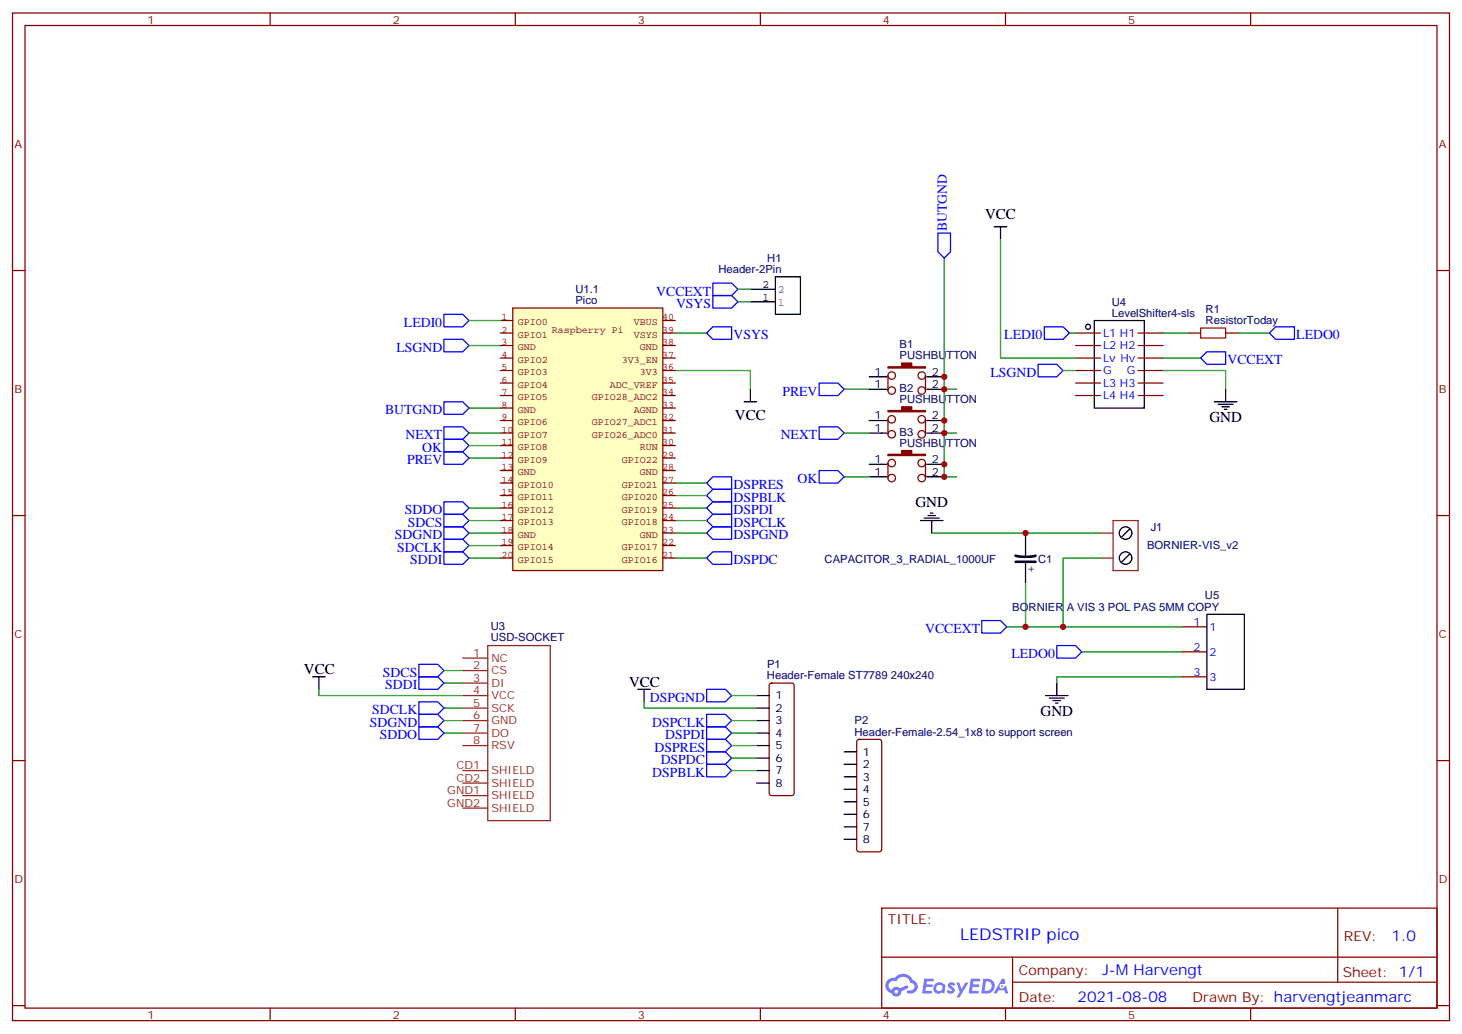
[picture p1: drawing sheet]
<svg xmlns="http://www.w3.org/2000/svg" width="412mm" height="292mm" viewBox="0 0 412 292" stroke-linecap="round" stroke-linejoin="round" font-family="sans-serif">
<g fill="none" stroke="#870000" stroke-width=".35">
<path d="M3.5 3.7h405.4v284.3h-405.4zM7.1 7.2h398.2v277.3h-398.2zM76.2 3.7v3.5M145.3 3.7v3.5M214.5 3.7v3.5M283.6 3.7v3.5M352.8 3.7v3.5M3.5 76.3h3.6M405.3 76.3h3.6M3.5 145.5h3.6M405.3 145.5h3.6M3.5 214.6h3.6"/>
<path d="M405.3 214.6h3.6M248.7 256.3h156.6v28.2h-156.6zM377.3 256.3v20.9M248.7 270.1h156.5M285.6 277.2h119.6M285.6 270.1v14.1M3.5 283.8h3.6M76.2 284.5v3.5M145.3 284.5v3.5M214.5 284.5v3.5M283.6 284.5v3.5M352.8 284.5v3.5"/>
<path d="M405.3 283.8h3.6"/>
</g>
<g fill="#5487ff">
<path d="M267.7 277.4a1.22 1.22 0 0 1 1.7 .3l-.4 .6a.47 .47 0 0 0-.3-.4 .47 .47 0 0 0-.5 .2v.1a1.23 1.23 0 0 1 .8 1.9 1.44 1.44 0 0 1-2-.3l.5-.5 .7 .4a.29 .29 0 0 0 .3-.2 .29 .29 0 0 0-.2-.4 1.04 1.04 0 0 1-.6-1.7z"/>
<path d="M260.7 276.2h2.4l.3 .2-.2 .5h-1.8l-.1 .9h1.5l.3 .3-.3 .4h-1.6l-.2 1.1 1.7 .1 .2 .3-.2 .3h-2.6z"/>
<path d="M273.8 276.2h2.4l.3 .2-.1 .5h-1.8l-.2 .9h1.6l.3 .3-.4 .4h-1.6l-.1 1.1 1.7 .1 .2 .3-.2 .3h-2.6z"/>
<path d="M282.6 276.2h.7l.3 1.2-.6 .4a.69 .69 0 0 0-1 .2 .69 .69 0 0 0 .4 1 .69 .69 0 0 0 .9-.6l.5-.3 .6 2.2h-.8l-.2-.9h-1.8l-.5 .9h-.8z"/>
<path d="M269.8 277.3h.8l.6 1.8 1.1-1.8h.9l-2.6 4.2h-.8l.9-1.6z"/>
<path d="M277.4 276.2l-.6 4.1h1.3a2.11 2.11 0 0 0 2.5-2.1 2.11 2.11 0 0 0-2.5-2zM278.1 276.9a1.39 1.39 0 0 1 1.7 1.4 1.39 1.39 0 0 1-1.8 1.3h-.3z"/>
<path d="M263.7 277.8a1.54 1.54 0 0 0-.1 2.2 1.54 1.54 0 0 0 2.2 .1l.6 .2 .3-2.3-.2-.2h-.4a1.49 1.49 0 0 0-2.4 0zM264 278.8a.94 .94 0 0 1 1.8 0 .94 .94 0 0 1-1.8 0z"/>
<path d="M250.4 276.6a2.18 2.18 0 0 0 1.1 3.7 1.44 1.44 0 0 0 1.6 .9 1.44 1.44 0 0 0 1.2-1.5l2-1-.5-.7-1.9 .9a1.47 1.47 0 0 0-2.4 .5 1.39 1.39 0 0 1-.7-2 1.39 1.39 0 0 1 2-.4 2.12 2.12 0 0 1 2.2-1.3 2.12 2.12 0 0 1 1.9 1.6 1.14 1.14 0 0 1 1.1 1.5 1.14 1.14 0 0 1-1.7 .7 .43 .43 0 0 0-.5 .4 .43 .43 0 0 0 .4 .4 1.98 1.98 0 0 0 2.5-1.2 1.98 1.98 0 0 0-1.2-2.5 3.1 3.1 0 0 0-5.3-.7l-.9 .1zM252.3 279.9a.55 .55 0 0 1 1.1 0 .55 .55 0 0 1-1.1 0z"/>
<circle cx="282.6" cy="278.3" r=".26"/>
</g>
<g fill="none" stroke="#000" stroke-width=".35">
<path d="M308.7 90.5h14.1v24.6h-14.1zM209.9 113.4h3.5M211.7 109.9v3.5M289.3 150.4v6.4M289.3 158.9v5.6M318.6 156.4l-2.2 2.1M318.6 149.4l-2.2 2.1M88.2 191h3.5M90 191v3.5M179.9 194.5h3.5M181.7 194.5v3.5M213.4 196.3h3.6"/>
<path d="M213.4 199.8h3.6M294.9 196.3h6.4M296 197h4.2M297 197.7h2.2M297.7 198.4h.7M298.1 192.8v3.5M213.4 203.3h3.6M213.4 206.9h3.6M213.4 210.4h3.6M213.4 213.9h3.6M213.4 217.5h3.6M213.4 221h3.6"/>
<circle cx="317.5" cy="150.4" r="1.76"/>
<circle cx="317.5" cy="157.5" r="1.76"/>
</g>
<g fill="none" stroke="#8c2424" stroke-width=".35">
<path d="M310.4 150.4h3.6M310.4 157.5h3.6M314 146.9h7v14.1h-7zM130.5 189.2h7.1M130.5 192.8h7.1M130.5 196.3h7.1M130.5 199.8h7.1M130.5 185.7h7.1M137.6 182.2h17.6v49.4h-17.6zM130.5 203.3h7.1M130.5 210.4h7.1M130.5 206.9h7.1"/>
<path d="M130.5 217.5h7.1M130.5 224.5h7.1M130.5 221h7.1M130.5 228h7.1"/>
</g>
<g fill="none" stroke="#870000" stroke-width=".35">
<path d="M303.4 94h7M303.4 97.5h7M321 94h7.1M321 97.5h7.1M335.1 94h3.6M345.7 94h3.5M303.4 101h7M303.4 104.6h7M303.4 108.1h7M303.4 111.6h7M321 101h7.1M321 104.6h7.1"/>
<path d="M321 108.1h7.1M321 111.6h7.1M217.2 193l.5-.2h5.6l.5 .2 .2 .5v30.3l-.2 .5-.5 .2h-5.6l-.5-.2-.2-.5v-30.3z"/>
</g>
<g fill="none" stroke="#00f" stroke-width=".35">
<path d="M125.2 88.7h5.3l1.8 1.8-1.8 1.7h-5.3zM231.1 108.1h5.3l1.7 1.8-1.7 1.7h-5.3zM125.2 127.5h5.3l1.8 1.8-1.8 1.7h-5.3zM125.2 124h5.3l1.8 1.7-1.8 1.8h-5.3zM125.2 120.4h5.3l1.8 1.8-1.8 1.8h-5.3zM201.1 138.1h5.3v3.5h-5.3l-1.8-1.8zM201.1 134.5h5.3v3.6h-5.3l-1.8-1.8zM231.1 120.4h5.3l1.7 1.8-1.7 1.8h-5.3zM231.1 132.8h5.3l1.7 1.7-1.7 1.8h-5.3zM125.2 145.1h5.3l1.8 1.8-1.8 1.8h-5.3zM125.2 141.6h5.3l1.8 1.8-1.8 1.7h-5.3zM125.2 155.7h5.3l1.8 1.8-1.8 1.7h-5.3z"/>
<path d="M125.2 152.2h5.3l1.8 1.8-1.8 1.7h-5.3zM201.1 141.6h5.3v3.5h-5.3l-1.8-1.7zM201.1 145.1h5.3v3.6h-5.3l-1.8-1.8zM201.1 155.7h5.3v3.5h-5.3l-1.8-1.7zM276.9 175.1h5.3l1.8 1.8-1.8 1.7h-5.3zM118.2 187.5h5.3l1.7 1.7-1.7 1.8h-5.3zM118.2 191h5.3l1.7 1.8-1.7 1.7h-5.3zM118.2 198h5.3l1.7 1.8-1.7 1.8h-5.3zM298.1 182.2h5.3l1.8 1.7-1.8 1.8h-5.3zM118.2 205.1h5.3l1.7 1.8-1.7 1.7h-5.3zM199.3 201.6h5.3l1.8 1.7-1.8 1.8h-5.3zM199.3 205.1h5.3l1.8 1.8-1.8 1.7h-5.3z"/>
<path d="M199.3 208.6h5.3l1.8 1.8-1.8 1.8h-5.3zM199.3 212.2h5.3l1.8 1.7-1.8 1.8h-5.3zM199.3 215.7h5.3l1.8 1.8-1.8 1.7h-5.3z"/>
</g>
<g fill="none" stroke="#008700" stroke-width=".35">
<path d="M132.3 122.2h8.8M132.3 125.7h8.8M132.3 129.3h8.8M190.5 139.8h8.8M190.5 136.3h8.8M132.3 143.4h8.8M132.3 146.9h8.8M132.3 154h8.8M132.3 157.5h8.8M190.5 143.4h8.8M190.5 146.9h8.8M190.5 157.5h8.8"/>
<path d="M310.4 157.5h-10.5v19.4M289.3 164.5v12.4M90 194.5v1.8h40.5M125.2 189.2h5.3M125.2 192.8h5.3M125.2 199.8h5.3M181.7 198v1.8h31.7M305.2 183.9h28.2M333.4 191h-35.3v1.8M125.2 206.9h5.3M206.4 206.9h7M206.4 203.3h7"/>
<path d="M206.4 210.4h7M206.4 213.9h7M206.4 217.5h7"/>
</g>
<path d="M338.7 92.6h7v2.8h-7z" fill="none" stroke="#a10000" stroke-width=".35"/>
<path d="M286.5 156.8a11.6 11.6 0 0 0 5.6 0M286.5 158.5h5.6" fill="none" stroke="#000" stroke-width=".71"/>
<circle cx="306.9" cy="92.2" r=".71" fill="#fff" stroke="#000" stroke-width=".35"/>
<path d="M264.6 65.8h3.5v5.2l-1.8 1.8-1.7-1.8zM125.2 95.7h5.3l1.8 1.8-1.8 1.8h-5.3zM294.6 92.2h5.3l1.7 1.8-1.7 1.7h-5.3zM340.4 99.3h5.3v3.5h-5.3l-1.7-1.8zM359.8 92.2h5.3v3.5h-5.3l-1.7-1.7zM125.2 113.4h5.3l1.8 1.7-1.8 1.8h-5.3zM292.8 102.8h5.3l1.8 1.8-1.8 1.7h-5.3zM125.2 148.7h5.3l1.8 1.7-1.8 1.8h-5.3zM201.1 148.7h5.3v3.5h-5.3l-1.8-1.8zM199.3 194.5h5.3l1.8 1.8-1.8 1.7h-5.3zM118.2 201.6h5.3l1.7 1.7-1.7 1.8h-5.3z" fill="none" stroke="#00f" stroke-width=".35"/>
<g fill="none" stroke="#008700" stroke-width=".35">
<path d="M266.3 72.8v61.7h3.6M282.2 67.5v33.5h21.2M132.3 97.5h8.8M301.6 94h1.8M132.3 115.1h8.8M190.5 104.6h21.2v5.3M238.1 109.9h7.1M266.3 109.9h3.6M299.9 104.6h3.5M328.1 101h10.6M238.1 122.2h7.1M238.1 134.5h7.1"/>
<path d="M266.3 122.2h3.6M262.8 150.4h47.6M284 176.9h49.4M206.4 196.3h7M125.2 203.3h5.3"/>
</g>
<g fill="none" stroke="#000" stroke-width=".35">
<path d="M280.5 64h3.5M282.2 64v3.5M245.2 106.3h4.9M245.2 109.9h4.9M245.2 118.7h4.9M261.4 106.3h4.9M261.4 109.9h4.9M261.4 118.7h4.9M245.2 122.2h4.9M245.2 131h4.9M245.2 134.5h4.9M261.4 122.2h4.9"/>
<path d="M261.4 131h4.9M261.4 134.5h4.9M259.6 146.9h6.4M260.7 146.2h4.2M261.8 145.5h2.1M262.5 144.8h.7M262.8 146.9v3.5M340.4 173.4h10.6v21.1h-10.6zM238.1 212.2h3.6M238.1 215.7h3.6M238.1 219.2h3.6M238.1 222.7h3.6"/>
<path d="M238.1 226.3h3.6M238.1 229.8h3.6M238.1 233.3h3.6M238.1 236.9h3.6"/>
</g>
<g fill="none" stroke="#870000" stroke-width=".35">
<path d="M250.5 106v4.2M250.5 118.3v4.3M261.1 106v4.2M261.1 118.3v4.3M250.5 130.7v4.2M261.1 130.7v4.2M333.4 176.9h7M333.4 183.9h7M333.4 191h7M241.9 208.8l.5-.2h5.6l.5 .2 .2 .5v30.4l-.2 .5-.5 .2h-5.6l-.5-.3-.2-.4v-30.4z"/>
<circle cx="251.5" cy="118.3" r="1.06"/>
<circle cx="251.5" cy="106" r="1.06"/>
<circle cx="251.5" cy="110.2" r="1.06"/>
<circle cx="260" cy="118.3" r="1.06"/>
<circle cx="260" cy="106" r="1.06"/>
<circle cx="260" cy="110.2" r="1.06"/>
<circle cx="251.5" cy="130.7" r="1.06"/>
<circle cx="251.5" cy="122.6" r="1.06"/>
<circle cx="251.5" cy="134.9" r="1.06"/>
<circle cx="260" cy="122.6" r="1.06"/>
<circle cx="260" cy="134.9" r="1.06"/>
<circle cx="260" cy="130.7" r="1.06"/>
</g>
<g fill="#870000" stroke="#870000" stroke-width=".35">
<path d="M250.5 103.5h3.9v-1.1h2.8v1.1h3.9v.4h-10.6z"/>
<path d="M250.5 115.9h3.9v-1.1h2.8v1.1h3.9v.3h-10.6z"/>
<path d="M250.5 128.2h3.9v-1.1h2.8v1.1h3.9v.4h-10.6z"/>
</g>
<path d="M144.6 86.9h42.4v74.1h-42.4z" fill="#ffffc2" stroke="#850000" stroke-width=".35"/>
<g fill="none" stroke="#850000" stroke-width=".35">
<path d="M141.1 90.5h3.5M141.1 94h3.5M141.1 97.5h3.5M187 90.5h3.5M187 94h3.5M187 97.5h3.5M141.1 118.7h3.5M141.1 115.1h3.5M141.1 111.6h3.5M141.1 108.1h3.5M141.1 104.6h3.5M141.1 101h3.5"/>
<path d="M187 118.7h3.5M187 115.1h3.5M187 111.6h3.5M187 108.1h3.5M187 104.6h3.5M187 101h3.5M141.1 122.2h3.5M141.1 125.7h3.5M141.1 129.3h3.5M141.1 132.8h3.5M141.1 136.3h3.5M141.1 139.8h3.5"/>
<path d="M187 122.2h3.5M187 125.7h3.5M187 129.3h3.5M187 132.8h3.5M187 136.3h3.5M187 139.8h3.5M141.1 143.4h3.5M141.1 146.9h3.5M141.1 150.4h3.5M141.1 154h3.5M141.1 157.5h3.5M187 143.4h3.5"/>
<path d="M187 146.9h3.5M187 150.4h3.5M187 154h3.5M187 157.5h3.5"/>
</g>
<path d="M201.1 79.9h5.3l1.7 1.7-1.7 1.8h-5.3zM201.1 83.4h5.3l1.7 1.8-1.7 1.7h-5.3zM201.1 92.2h5.3v3.5h-5.3l-1.8-1.7z" fill="none" stroke="#00f" stroke-width=".35"/>
<path d="M132.3 90.5h8.8M190.5 94h8.8M208.1 81.6h3.6M208.1 85.2h3.6M328.1 94h7M349.2 94h8.9M328.1 104.6h17.6v5.3M132.3 150.4h8.8M190.5 150.4h8.8" fill="none" stroke="#008700" stroke-width=".35"/>
<path d="M218.7 78.1h7.1v10.6h-7.1zM211.7 85.2h7M211.7 81.6h7M342.5 113.4h6.4M343.6 114.1h4.2M344.7 114.8h2.1M345.4 115.5h.7M345.7 109.9v3.5" fill="none" stroke="#000" stroke-width=".35"/>
<g fill="#c00">
<circle cx="289.3" cy="176.9" r=".88"/>
<circle cx="299.9" cy="176.9" r=".88"/>
<circle cx="289.3" cy="150.4" r=".88"/>
<circle cx="266.3" cy="122.2" r=".88"/>
<circle cx="266.3" cy="109.9" r=".88"/>
<circle cx="266.3" cy="106.3" r=".88"/>
<circle cx="266.3" cy="118.7" r=".88"/>
<circle cx="266.3" cy="131" r=".88"/>
<circle cx="266.3" cy="134.5" r=".88"/>
</g>
<text font-size="4.6" fill="#00f" x="270.8" y="265.3">LEDSTRIP pico</text>
<g font-size="4.2">
<text x="277.9" y="61.9">VCC</text>
<text x="207.3" y="118.6">VCC</text>
<text x="341.1" y="119">GND</text>
<text x="258.2" y="143">GND</text>
<text x="85.7" y="190.3">VCC</text>
<text x="177.4" y="193.8">VCC</text>
<text x="293.5" y="201.9">GND</text>
</g>
<g font-size="4.2" fill="#00f">
<text x="392.5" y="265.5">1.0</text>
<text x="310.9" y="275.1">J-M Harvengt</text>
<text x="304" y="282.9">2021-08-08</text>
</g>
<g font-size="3.9" fill="#00f">
<text x="267.1" y="65.2" transform="rotate(-90 267.1 65.2)">BUTGND</text>
<text x="185.1" y="83.4">VCCEXT</text>
<text x="190.7" y="86.9">VSYS</text>
<text x="114" y="92.2">LEDI0</text>
<text x="206.9" y="95.7">VSYS</text>
<text x="283.3" y="95.7">LEDI0</text>
<text x="365.7" y="95.7">LEDO0</text>
<text x="111.8" y="99.3">LSGND</text>
<text x="279.4" y="106.3">LSGND</text>
<text x="346.3" y="102.8">VCCEXT</text>
<text x="220.7" y="111.6">PREV</text>
<text x="108.6" y="116.9">BUTGND</text>
<text x="114.4" y="124">NEXT</text>
<text x="220.2" y="124">NEXT</text>
<text x="114.9" y="131">PREV</text>
<text x="119.1" y="127.5">OK</text>
<text x="225" y="136.3">OK</text>
<text x="206.9" y="141.6">DSPBLK</text>
<text x="206.9" y="138.1">DSPRES</text>
<text x="114.2" y="145.1">SDDO</text>
<text x="115.1" y="148.7">SDCS</text>
<text x="206.9" y="145.1">DSPDI</text>
<text x="206.9" y="148.7">DSPCLK</text>
<text x="111.4" y="152.2">SDGND</text>
<text x="112.1" y="155.7">SDCLK</text>
<text x="206.9" y="152.2">DSPGND</text>
<text x="115.7" y="159.2">SDDI</text>
<text x="206.9" y="159.2">DSPDC</text>
<text x="261" y="178.6">VCCEXT</text>
<text x="285.3" y="185.7">LEDO0</text>
<text x="108" y="191">SDCS</text>
<text x="108.6" y="194.5">SDDI</text>
<text x="105" y="201.6">SDCLK</text>
<text x="183.3" y="198">DSPGND</text>
<text x="104.3" y="205.1">SDGND</text>
<text x="107.1" y="208.6">SDDO</text>
<text x="184" y="205.1">DSPCLK</text>
<text x="187.7" y="208.6">DSPDI</text>
<text x="184.7" y="212.2">DSPRES</text>
<text x="186.4" y="215.7">DSPDC</text>
<text x="184" y="219.2">DSPBLK</text>
</g>
<g font-size="3.9" fill="#800">
<text x="250.5" y="260.8">TITLE:</text>
<text x="379.1" y="265.5">REV:</text>
<text x="287.4" y="275">Company:</text>
<text x="378.7" y="275.7">Sheet: 1/1</text>
<text x="287.4" y="282.7">Date:</text>
<text x="336.4" y="282.8">Drawn By: harvengtjeanmarc</text>
</g>
<g font-size="3.2" fill="#800">
<text x="41.6" y="6.7">1</text>
<text x="110.8" y="6.7">2</text>
<text x="179.9" y="6.7">3</text>
<text x="249.1" y="6.7">4</text>
<text x="318.2" y="6.7">5</text>
<text x="4.1" y="41.8">A</text>
<text x="405.9" y="41.8">A</text>
<text x="4.1" y="110.9">B</text>
<text x="405.9" y="110.9">B</text>
<text x="4.1" y="180.1">C</text>
<text x="405.9" y="180.1">C</text>
<text x="4.1" y="249.2">D</text>
<text x="405.9" y="249.2">D</text>
<text x="41.6" y="287.5">1</text>
<text x="110.8" y="287.5">2</text>
<text x="179.9" y="287.5">3</text>
<text x="249.1" y="287.5">4</text>
<text x="318.2" y="287.5">5</text>
</g>
<g font-size="3.2" fill="#000080">
<text x="202.7" y="77">Header-2Pin</text>
<text x="216.4" y="73.9">H1</text>
<text x="162.3" y="82.7">U1.1</text>
<text x="162.3" y="85.9">Pico</text>
<text x="313.6" y="89.4">LevelShifter4-sls</text>
<text x="313.6" y="86.2">U4</text>
<text x="340.1" y="88.3">R1</text>
<text x="340.1" y="91.5">ResistorToday</text>
<text x="253.7" y="101.4">PUSHBUTTON</text>
<text x="253.7" y="98.2">B1</text>
<text x="253.7" y="113.7">PUSHBUTTON</text>
<text x="253.7" y="110.6">B2</text>
<text x="253.7" y="122.9">B3</text>
<text x="253.7" y="126.1">PUSHBUTTON</text>
<text x="324.6" y="149.7">J1</text>
<text x="323.6" y="155">BORNIER-VIS_v2</text>
<text x="232.6" y="158.9">CAPACITOR_3_RADIAL_1000UF</text>
<text x="292.8" y="158.9">C1</text>
<text x="285.5" y="172.3">BORNIER A VIS 3 POL PAS 5MM COPY</text>
<text x="339.9" y="169.1">U5</text>
<text x="138.4" y="177.9">U3</text>
<text x="138.4" y="181">USD-SOCKET</text>
<text x="216.4" y="191.7">Header-Female ST7789 240x240</text>
<text x="216.4" y="188.5">P1</text>
<text x="241" y="207.6">Header-Female-2.54_1x8 to support screen</text>
<text x="241" y="204.4">P2</text>
</g>
<g font-size="3.2">
<text x="215.1" y="81.3">2</text>
<text x="215.1" y="84.8">1</text>
<text x="246.7" y="106">1</text>
<text x="262.8" y="106">2</text>
<text x="246.7" y="109.5">1</text>
<text x="262.8" y="109.5">2</text>
<text x="246.7" y="118.3">1</text>
<text x="262.8" y="118.3">2</text>
<text x="246.7" y="121.8">1</text>
<text x="262.8" y="121.8">2</text>
<text x="246.7" y="130.7">1</text>
<text x="262.8" y="130.7">2</text>
<text x="246.7" y="134.2">1</text>
<text x="262.8" y="134.2">2</text>
<text x="289.6" y="161.5">+</text>
<text x="218.7" y="197.3">1</text>
<text x="218.7" y="200.9">2</text>
<text x="218.7" y="204.4">3</text>
<text x="218.7" y="207.9">4</text>
<text x="218.7" y="211.5">5</text>
<text x="218.7" y="215">6</text>
<text x="243.4" y="213.2">1</text>
<text x="218.7" y="218.5">7</text>
<text x="243.4" y="216.7">2</text>
<text x="243.4" y="220.3">3</text>
<text x="218.7" y="222">8</text>
<text x="243.4" y="223.8">4</text>
<text x="243.4" y="227.3">5</text>
<text x="243.4" y="230.9">6</text>
<text x="243.4" y="234.4">7</text>
<text x="243.4" y="237.9">8</text>
</g>
<g font-size="3.2" fill="#666">
<text x="219.4" y="82.7">2</text>
<text x="219.4" y="86.2">1</text>
</g>
<g font-size="3.2" fill="#00f">
<text x="311.1" y="95">L1 H1</text>
<text x="311.1" y="98.6">L2 H2</text>
<text x="311.1" y="102.1">Lv Hv</text>
<text x="311.1" y="105.6">G</text>
<text x="317.9" y="105.6">G</text>
<text x="311.1" y="109.1">L3 H3</text>
<text x="311.1" y="112.7">L4 H4</text>
<text x="336.6" y="176.5">1</text>
<text x="341.1" y="177.9">1</text>
<text x="336.6" y="183.6">2</text>
<text x="341.1" y="185">2</text>
<text x="336.6" y="190.6">3</text>
<text x="341.1" y="192.1">3</text>
</g>
<g font-size="3.2" fill="#8d2323">
<text x="133.5" y="185.3">1</text>
<text x="133.5" y="188.9">2</text>
<text x="138.6" y="190.3">CS</text>
<text x="138.6" y="186.8">NC</text>
<text x="133.5" y="192.4">3</text>
<text x="133.5" y="195.9">4</text>
<text x="138.6" y="193.8">DI</text>
<text x="138.6" y="197.3">VCC</text>
<text x="133.5" y="203">6</text>
<text x="133.5" y="199.5">5</text>
<text x="138.6" y="200.9">SCK</text>
<text x="133.5" y="206.5">7</text>
<text x="138.6" y="204.4">GND</text>
<text x="138.6" y="207.9">DO</text>
<text x="133.5" y="210">8</text>
<text x="138.6" y="211.5">RSV</text>
<text x="128.8" y="217.1">CD1</text>
<text x="128.8" y="220.6">CD2</text>
<text x="138.6" y="218.5">SHIELD</text>
<text x="126.2" y="224.2">GND1</text>
<text x="126.2" y="227.7">GND2</text>
<text x="138.6" y="225.6">SHIELD</text>
<text x="138.6" y="222">SHIELD</text>
<text x="138.6" y="229.1">SHIELD</text>
</g>
<g font-size="2.8" fill="#840000">
<text x="141.5" y="90.4">1</text>
<text x="141.5" y="93.9">2</text>
<text x="146" y="91.8">GPIO0</text>
<text x="146" y="95.3">GPIO1</text>
<text x="155.6" y="94">Raspberry Pi</text>
<text x="178.8" y="95.3">VSYS</text>
<text x="178.8" y="91.8">VBUS</text>
<text x="186.8" y="93.9">39</text>
<text x="186.8" y="90.4">40</text>
<text x="141.5" y="97.5">3</text>
<text x="141.5" y="101">4</text>
<text x="146" y="98.8">GND</text>
<text x="180.5" y="98.8">GND</text>
<text x="186.8" y="101">37</text>
<text x="186.8" y="97.5">38</text>
<text x="141.5" y="104.5">5</text>
<text x="146" y="102.4">GPIO2</text>
<text x="146" y="105.9">GPIO3</text>
<text x="175.4" y="102.4">3V3_EN</text>
<text x="180.5" y="105.9">3V3</text>
<text x="186.8" y="104.5">36</text>
<text x="141.5" y="108.1">6</text>
<text x="141.5" y="111.6">7</text>
<text x="146" y="109.4">GPIO4</text>
<text x="146" y="112.9">GPIO5</text>
<text x="166.9" y="112.9">GPIO28_ADC2</text>
<text x="172" y="109.4">ADC_VREF</text>
<text x="186.8" y="111.6">34</text>
<text x="186.8" y="108.1">35</text>
<text x="141.5" y="115.1">8</text>
<text x="141.5" y="118.6">9</text>
<text x="146" y="116.5">GND</text>
<text x="146" y="120">GPIO6</text>
<text x="166.9" y="120">GPIO27_ADC1</text>
<text x="178.8" y="116.5">AGND</text>
<text x="186.8" y="118.6">32</text>
<text x="186.8" y="115.1">33</text>
<text x="141.5" y="122.2">10</text>
<text x="141.5" y="125.7">11</text>
<text x="146" y="123.5">GPIO7</text>
<text x="166.9" y="123.5">GPIO26_ADC0</text>
<text x="186.8" y="125.7">30</text>
<text x="186.8" y="122.2">31</text>
<text x="141.5" y="129.2">12</text>
<text x="146" y="127.1">GPIO8</text>
<text x="146" y="130.6">GPIO9</text>
<text x="175.4" y="130.6">GPIO22</text>
<text x="180.5" y="127.1">RUN</text>
<text x="186.8" y="129.2">29</text>
<text x="141.5" y="132.8">13</text>
<text x="141.5" y="136.3">14</text>
<text x="146" y="134.1">GND</text>
<text x="146" y="137.6">GPIO10</text>
<text x="175.4" y="137.6">GPIO21</text>
<text x="180.5" y="134.1">GND</text>
<text x="186.8" y="136.3">27</text>
<text x="186.8" y="132.8">28</text>
<text x="141.5" y="139.8">15</text>
<text x="141.5" y="143.3">16</text>
<text x="146" y="141.2">GPIO11</text>
<text x="175.4" y="141.2">GPIO20</text>
<text x="186.8" y="143.3">25</text>
<text x="186.8" y="139.8">26</text>
<text x="141.5" y="146.9">17</text>
<text x="146" y="144.7">GPIO12</text>
<text x="146" y="148.2">GPIO13</text>
<text x="175.4" y="148.2">GPIO18</text>
<text x="175.4" y="144.7">GPIO19</text>
<text x="186.8" y="146.9">24</text>
<text x="141.5" y="150.4">18</text>
<text x="141.5" y="153.9">19</text>
<text x="146" y="151.7">GND</text>
<text x="146" y="155.3">GPIO14</text>
<text x="175.4" y="155.3">GPIO17</text>
<text x="180.5" y="151.7">GND</text>
<text x="186.8" y="153.9">22</text>
<text x="186.8" y="150.4">23</text>
<text x="141.5" y="157.4">20</text>
<text x="146" y="158.8">GPIO15</text>
<text x="175.4" y="158.8">GPIO16</text>
<text x="186.8" y="157.4">21</text>
</g>
</svg>
